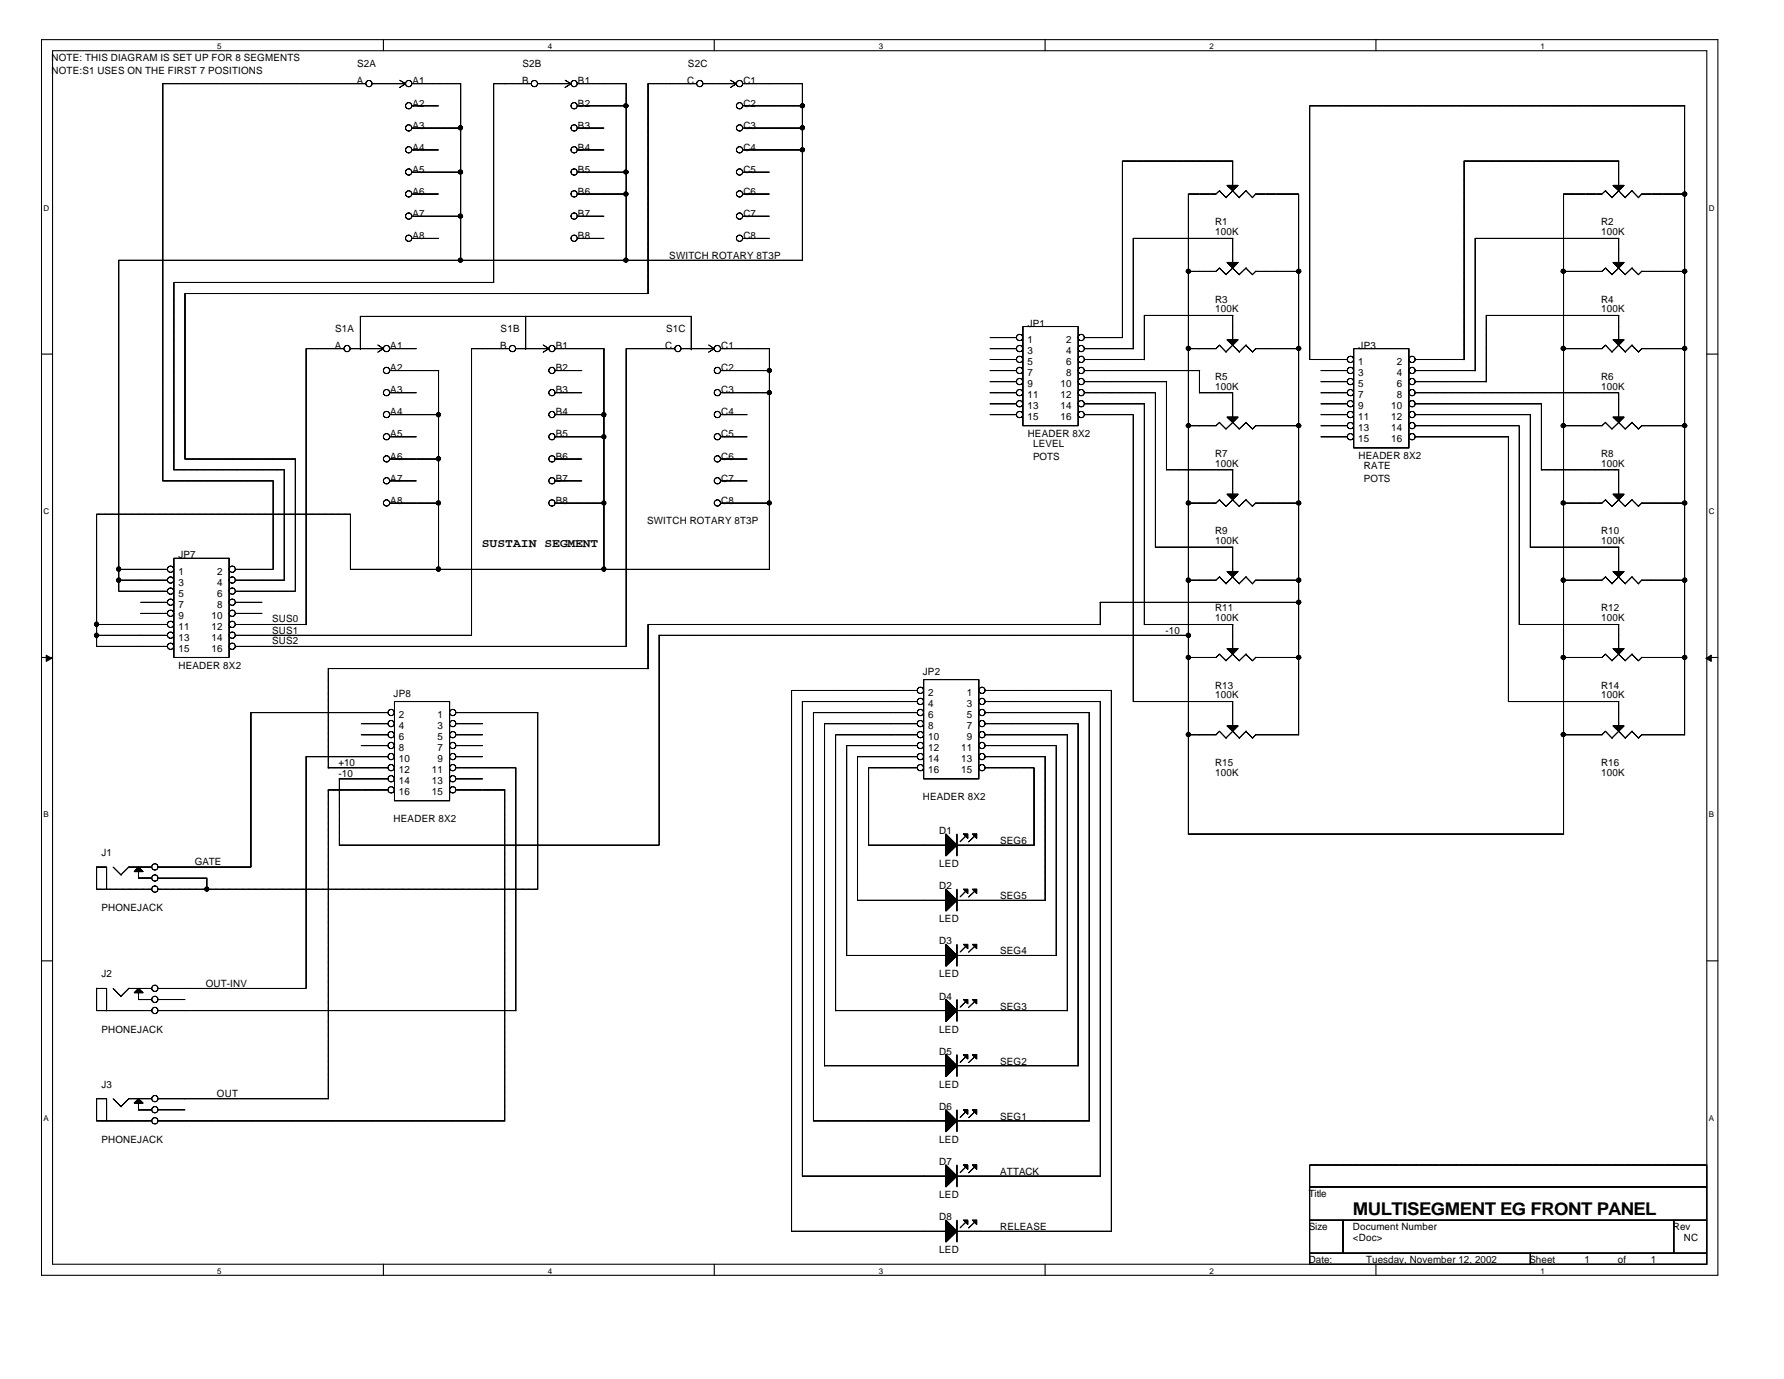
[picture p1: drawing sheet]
<svg xmlns="http://www.w3.org/2000/svg" width="279mm" height="216mm" viewBox="0 0 279 216" stroke-linecap="round" stroke-linejoin="round" font-family="sans-serif">
<g fill="none" stroke="#000" stroke-width=".17">
<path d="M6.5 6.2h262.5v193.5h-262.5zM8.2 7.9h259.1v190h-259.1zM25.5 13.1h31.8M25.5 13.1v62.2M58.3 13.1h5.3M60 6.2v1.7M62.6 12.6l.9 .5-.9 .6M64.5 13.1h7.7M64.5 16.6h4.2M72.2 13.1v27.6M77.3 13.1h5.9M77.3 13.1v31.1"/>
<path d="M84.2 13.1h5.3M88.5 12.6l.9 .5-.9 .6M90.4 13.1h7.7M90.4 16.6h7.7M98.1 13.1v27.6M101.5 13.1h7.6M101.5 13.1v32.9M110.1 13.1h5.3M111.9 6.2v1.7M114.4 12.6l.9 .5-.9 .6M116.3 13.1h9.4M116.3 16.6h9.4"/>
<path d="M125.7 13.1v27.6M163.7 6.2v1.7M205.1 16.5v39.8M205.1 16.6h58.8M215.5 6.2v1.7M263.8 16.6v98.5M64.5 30.4h4.2M64.5 20h7.7M64.5 23.5h4.2M64.5 26.9h7.7M64.5 33.8h7.7M64.5 37.3h4.2"/>
<path d="M90.4 30.4h7.7M90.4 20h4.2M90.4 23.5h4.2M90.4 26.9h7.7M90.4 33.8h4.2M90.4 37.3h4.2M116.3 30.4h4.2M116.3 20h9.4M116.3 23.5h9.4M116.3 26.9h4.2M116.3 33.8h4.2M116.3 37.3h4.2"/>
<path d="M186.1 30.4h4.4M186.1 30.4v100.2M191 29.9l1 1.1M191 29.8l-.6 .6M193.1 25.2v3.8M193.1 37.3v3.8M193.1 29.9l1 1.1M193.1 29.8l-1.1 1.1M193.1 37.3h-15.6v17.3M193.1 25.2h-17.3v27.7M195.1 29.9l1.1 1.1M195.2 29.8l-1.1 1.1"/>
<path d="M196.7 30.4h6.7M196.7 30.3l-.6 .6M203.4 30.4v84.7M244.9 30.4h6M244.9 30.3v100.3M251.4 29.9l1.1 1.1M251.5 29.8l-.6 .6M253.5 25.2v3.8M253.5 37.3v3.8M253.5 29.9l1.1 1.1M253.6 29.8l-1.1 1.1M253.6 37.3h-22.6v20.8"/>
<path d="M253.6 25.2h-24.3v31.1M255.6 29.9l1 1.1M255.6 29.8l-1.1 1.1M257.1 30.4h6.8M257.2 30.3l-.6 .6M6.5 55.4h1.7M18.6 40.7v51.9M18.6 40.7h107.1M27.2 44.2v29.4M27.2 44.2h50.2M29 45.9v26M29 46h72.5"/>
<path d="M53.9 54.6h-6v43.2M54.9 54.6h5.2M59.2 54l.8 .6-.8 .5M61.1 54.6h4.1M61.1 58h7.6M68.7 58v31.2M79.8 54.6h-6v44.9M80.8 54.6h5.2M85.1 54l.9 .6-.9 .5M87 54.6h7.6M87 58h4.1M94.6 54.6v34.6"/>
<path d="M105.7 54.6h-7.6v46.6M106.7 54.6h5.2M111 54l.9 .6-.9 .5M112.9 54.6h7.6M112.9 58h7.6M120.5 54.6v34.6M155 52.9h4.2M155 54.6h4.2M155 56.3h4.2M155 58h4.2M155 59.8h4.2M160.2 51.1h8.6v15.6h-8.6z"/>
<path d="M169.9 52.9h5.9M169.9 54.6h7.6M169.9 56.3h9.4M169.9 58h18M169.9 59.8h12.8M182.7 59.8v13.8M186.1 54.6h4.4M186.1 42.5h4.4M187.9 58v3.5M191 42l1 1M191 54l1 1.1M191 41.9l-.6 .6"/>
<path d="M191 54l-.6 .6M193.1 42l1 1M193.1 49.4v3.8M193.1 54l1 1.1M193.1 41.9l-1.1 1.1M193.1 54l-1.1 1.1M193.1 49.4h-13.9v6.9M195.1 42l1.1 1M195.1 54l1.1 1.1M195.2 41.9l-1.1 1.1M195.2 54l-1.1 1.1M196.7 54.6h6.7"/>
<path d="M196.7 42.5h6.7M196.7 42.4l-.6 .6M196.7 54.6l-.6 .5M205.1 56.3h5.9M206.9 58h4.1M206.9 59.8h4.1M212 54.6h8.7v15.5h-8.7zM221.7 56.3h7.6M221.7 58h9.4M221.7 59.8h11.1M244.8 54.6h6.1M244.8 42.5h6.1"/>
<path d="M251.4 54l1.1 1.1M251.4 42l1.1 1M251.5 54l-.6 .6M251.5 41.9l-.6 .6M253.5 49.4v3.8M253.5 54l1.1 1.1M253.5 42l1.1 1M253.6 54l-1.1 1.1M253.6 41.9l-1.1 1.1M253.6 49.4h-20.8v10.4M255.6 54l1 1.1M255.6 42l1 1"/>
<path d="M255.6 54l-1.1 1.1M255.6 41.9l-1.1 1.1M257.1 54.6h6.7M257.1 42.5h6.7M257.2 54.6l-.6 .5M257.2 42.4l-.6 .6M267.3 55.4h1.7M25.5 75.3h17.3M27.2 73.6h17.3M28.9 71.9h17.3M42.8 75.3v13.8M44.5 73.5v17.3"/>
<path d="M46.2 71.8v20.8M61.1 61.5h4.1M61.1 64.9h7.6M61.1 68.4h4.1M61.1 71.9h7.6M61.1 75.3h4.1M61.1 78.8h7.6M87 61.5h4.1M87 64.9h7.6M87 68.4h7.6M87 71.9h4.1M87 75.3h4.1"/>
<path d="M87 78.8h7.6M112.9 61.5h7.6M112.9 64.9h4.1M112.9 68.4h4.1M112.9 71.9h4.1M112.9 75.3h4.1M112.9 78.8h7.6M155 61.5h4.2M155 63.2h4.2M155 64.9h4.2M169.9 61.5h11.1M169.9 63.2h9.4"/>
<path d="M169.9 64.9h7.6M177.5 64.9v45M179.2 63.2v34.6M181 61.5v24.2M182.7 73.6h10.4M186.1 66.7h4.4M186.1 78.8h4.4M187.9 61.5h5.2M191 66.1l1 1.1M191 78.3l1 1M191 66.1l-.6 .6M191 78.2l-.6 .6"/>
<path d="M193.1 61.5v3.8M193.1 73.6v3.8M193.1 66.1l1 1.1M193.1 78.3l1 1M193.1 66.1l-1.1 1.1M193.1 78.2l-1.1 1.1M195.1 66.1l1.1 1.1M195.1 78.3l1.1 1M195.2 66.1l-1.1 1.1M195.2 78.2l-1.1 1.1M196.7 66.7h6.7M196.7 78.8h6.7"/>
<path d="M196.7 66.6l-.6 .6M196.7 78.7l-.6 .6M206.9 66.7h4.1M206.9 61.5h4.1M206.9 63.2h4.1M206.9 64.9h4.1M206.9 68.4h4.1M221.7 66.7h16.3M221.7 61.5h31.9M221.7 63.2h19.7M221.7 64.9h18M221.7 68.4h14.6"/>
<path d="M236.2 68.4v41.5M237.9 66.7v31.1M239.7 64.9v20.8M241.4 73.6h12.2M241.4 63.2v10.4M244.8 66.7h6.1M244.8 78.8h6.1M251.4 78.3l1.1 1M251.4 66.1l1.1 1.1M251.5 78.2l-.6 .6M251.5 66.1l-.6 .6M253.5 61.5v3.8"/>
<path d="M253.5 73.6v3.8M253.5 78.3l1.1 1M253.5 66.1l1.1 1.1M253.6 78.2l-1.1 1.1M253.6 66.1l-1.1 1.1M255.6 78.3l1 1M255.6 66.1l1 1.1M255.6 78.2l-1.1 1.1M255.6 66.1l-1.1 1.1M257.1 66.7h6.7M257.1 78.8h6.7M257.2 78.7l-.6 .6"/>
<path d="M257.2 66.6l-.6 .6M15.1 97.8h11.1M15.1 99.5h11.1M18.6 90.8h7.6M18.6 92.6h7.6M18.6 89.1h7.6M22 94.3h4.2M22 96h4.2M27.2 87.4h8.7v15.5h-8.7zM36.9 90.8h7.7M36.9 89.1h5.9M36.9 92.6h9.4"/>
<path d="M36.9 94.3h4.1M36.9 96h4.1M36.9 97.8h11.1M36.9 99.5h37M54.9 89.1h65.6M54.9 80.5v8.7M54.9 80.5h-39.8v20.7M103.2 99.5h83M103.2 99.4v32.9M172.3 94.3h31.1M172.3 94.3v3.5M172.4 97.8h-70.9v6.9"/>
<path d="M179.2 97.8h13.9M181 85.7h12.1M186.1 90.8h4.4M191 90.3l1 1.1M191 90.3l-.6 .5M193.1 85.7v3.8M193.1 97.8v3.7M193.1 90.3l1 1.1M193.1 90.3l-1.1 1.1M195.1 90.3l1.1 1.1M195.2 90.3l-1.1 1.1M196.7 90.8h6.7"/>
<path d="M196.7 90.8l-.6 .6M237.9 97.8h15.7M239.7 85.7h13.9M244.8 90.8h6.1M251.4 90.3l1.1 1.1M251.5 90.3l-.6 .5M253.5 85.7v3.8M253.5 97.8v3.7M253.5 90.3l1.1 1.1M253.6 90.3l-1.1 1.1M255.6 90.3l1 1.1M255.6 90.3l-1.1 1.1"/>
<path d="M257.1 90.8h6.7M257.2 90.8l-.6 .6M6.5 102.9h1.7M15.1 101.2h11.1M36.9 101.2h61.2M39.3 111.6h21.5M39.3 111.6v24.2M47.9 118.5h12.9M47.9 118.5v36.3M56.6 113.3h4.2M56.6 115h4.2M56.6 116.7h4.2"/>
<path d="M61.8 109.8h8.6v15.6h-8.6zM71.4 111.6h12.9M71.4 113.3h4.2M71.4 115h4.2M71.4 116.7h4.2M71.4 118.5h4.2M84.2 111.6v27.7M101.5 104.7h-50.1v15.6M143.7 108.1h-19.7v84.7M143.7 109.8h-18v74.4M143.7 111.6h-16.3v63.9M143.7 113.3h-14.6v53.6"/>
<path d="M143.7 115h-12.8v43.3M143.7 116.7h-11.1v32.9M143.7 118.5h-9.4v22.5M144.7 106.4h8.6v15.5h-8.6zM154.3 108.1h19.8M154.3 109.8h18.1M154.3 111.6h16.3M154.3 113.3h14.6M154.3 115h12.9M154.3 116.7h11.2M154.3 118.5h9.4M163.7 118.5v22.5"/>
<path d="M165.4 116.7v32.9M167.1 115v43.3M168.8 113.3v53.6M170.6 111.6v63.9M172.3 109.8v74.4M174 108.1v84.7M177.5 109.8h15.6M186.1 102.9h4.4M186.1 115h4.4M191 102.4l1 1.1M191 114.5l1 1.1M191 102.4l-.6 .5"/>
<path d="M191 114.5l-.6 .5M193.1 109.8v3.8M193.1 102.4l1 1.1M193.1 114.5l1 1.1M193.1 114.5l-1.1 1.1M193.1 102.4l-1.1 1M195.1 102.4l1.1 1.1M195.1 114.5l1.1 1.1M195.2 114.5l-1.1 1.1M195.2 102.4l-1.1 1M196.7 102.9h6.7M196.7 115h6.7"/>
<path d="M196.7 115l-.6 .6M196.7 102.9l-.6 .5M236.2 109.8h17.4M244.8 102.9h6.1M244.8 115h6.1M251.4 114.5l1.1 1.1M251.4 102.4l1.1 1.1M251.5 114.5l-.6 .5M251.5 102.4l-.6 .5M253.5 114.5l1.1 1.1M253.5 109.8v3.8M253.5 102.4l1.1 1.1"/>
<path d="M253.6 114.5l-1.1 1.1M253.6 102.4l-1.1 1M255.6 114.5l1 1.1M255.6 102.4l1 1.1M255.6 114.5l-1.1 1.1M255.6 102.4l-1.1 1M257.1 102.9h6.7M257.1 115h6.7M257.2 115l-.6 .6M257.2 102.9l-.6 .5M267.3 102.9h1.7M15.1 139.2h8.7"/>
<path d="M15.1 135.7h1.6M15.1 135.7v3.5M16.7 135.7v3.6M17.7 135.7l1.3 1.3M20.2 135.7h3.6M20.2 135.7l-1.3 1.3M21.6 137.5h2.2M21.7 136.5v1M24.8 135.7h14.5M24.8 139.2h59.4M24.8 137.5h7.6M32.4 137.5v1.8"/>
<path d="M51.4 120.2h9.4M51.4 123.7h9.4M51.4 123.7v48.4M53.1 121.9h7.7M53.1 132.3h50.2M53.1 121.9v10.5M71.4 121.9h4.2M71.4 120.2h9.4M71.4 123.7h7.7M79.1 123.7v51.8M80.8 120.2v38.1M136 132.3h12.2"/>
<path d="M143.7 120.2h-7.7v12.2M149.9 130.6v3.5M149.9 139.2v3.5M149.9 132.3h12.1M151.2 130.9l-.9 .9M151.2 139.6l-.9 .8M152.6 130.9l-.9 .9M152.6 139.6l-.9 .8M154.3 120.2h7.7M161.9 120.2v12.2M186.1 130.6h58.8M6.5 150.4h1.7"/>
<path d="M15.1 158.2h8.7M15.1 154.7v3.5M15.1 154.8h1.6M16.7 154.8v3.5M17.7 154.8l1.3 1.2M20.2 154.8h3.6M20.2 154.7l-1.3 1.3M21.6 156.5h2.2M21.7 155.4v1.1M24.8 158.2h56M24.8 154.8h23.1M24.8 156.5h4.2"/>
<path d="M130.9 158.2h17.3M132.6 149.6h15.6M134.3 141h13.9M149.9 147.9v3.4M149.9 156.5v3.5M149.9 149.6h15.6M149.9 158.2h17.3M149.9 141h13.8M151.2 148.2l-.9 .9M151.2 156.8l-.9 .9M152.6 148.2l-.9 .9M152.6 156.8l-.9 .9"/>
<path d="M267.3 150.4h1.7M15.1 175.5h8.7M15.1 172v3.5M15.1 172h1.6M16.7 172v3.5M17.7 172l1.3 1.3M20.2 172h3.6M20.2 172l-1.3 1.3M21.6 173.8h2.2M21.7 172.7v1.1M24.8 172h26.6M24.8 175.5h54.3"/>
<path d="M24.8 173.8h4.2M127.4 175.5h20.8M129.1 166.9h19.1M149.9 165.1v3.5M149.9 173.8v3.4M149.9 166.9h19M149.9 175.5h20.7M151.2 165.5l-.9 .9M151.2 174.1l-.9 .9M152.6 165.5l-.9 .9M152.6 174.1l-.9 .9M60 197.9v1.8"/>
<path d="M111.9 197.9v1.8M124 192.8h24.2M125.7 184.1h22.5M149.9 182.4v3.5M149.9 191v3.5M149.9 192.8h24.2M149.9 184.1h22.5M151.2 191.4l-.9 .9M151.2 182.7l-.9 .9M152.6 191.4l-.9 .9M152.6 182.7l-.9 .9M163.7 197.9v1.8"/>
<path d="M205.1 185.8h62.2M205.1 191h62.2M205.1 196.2h62.2M210.3 191v5.2M215.5 197.9v1.8M239.7 196.2v1.7M262.1 191v5.2M267.3 182.4h-62.2v15.5"/>
<circle cx="57.8" cy="13.1" r=".49"/>
<circle cx="64" cy="13.1" r=".49"/>
<circle cx="64" cy="16.6" r=".49"/>
<circle cx="83.7" cy="13.1" r=".49"/>
<circle cx="89.9" cy="13.1" r=".49"/>
<circle cx="89.9" cy="16.6" r=".49"/>
<circle cx="109.6" cy="13.1" r=".49"/>
<circle cx="115.8" cy="13.1" r=".49"/>
<circle cx="115.8" cy="16.6" r=".49"/>
<circle cx="64" cy="26.9" r=".49"/>
<circle cx="64" cy="33.8" r=".49"/>
<circle cx="64" cy="20" r=".49"/>
<circle cx="64" cy="23.5" r=".49"/>
<circle cx="64" cy="30.4" r=".49"/>
<circle cx="64" cy="37.3" r=".49"/>
<circle cx="89.9" cy="20" r=".49"/>
<circle cx="89.9" cy="33.8" r=".49"/>
<circle cx="89.9" cy="26.9" r=".49"/>
<circle cx="89.9" cy="30.4" r=".49"/>
<circle cx="89.9" cy="23.5" r=".49"/>
<circle cx="89.9" cy="37.3" r=".49"/>
<circle cx="115.8" cy="20" r=".49"/>
<circle cx="115.8" cy="26.9" r=".49"/>
<circle cx="115.8" cy="33.8" r=".49"/>
<circle cx="115.8" cy="30.4" r=".49"/>
<circle cx="115.8" cy="23.5" r=".49"/>
<circle cx="115.8" cy="37.3" r=".49"/>
<circle cx="54.4" cy="54.6" r=".49"/>
<circle cx="60.5" cy="54.6" r=".49"/>
<circle cx="60.5" cy="58" r=".49"/>
<circle cx="80.3" cy="54.6" r=".49"/>
<circle cx="86.4" cy="58" r=".49"/>
<circle cx="86.4" cy="54.6" r=".49"/>
<circle cx="106.2" cy="54.6" r=".49"/>
<circle cx="112.3" cy="54.6" r=".49"/>
<circle cx="112.3" cy="58" r=".49"/>
<circle cx="159.7" cy="56.3" r=".49"/>
<circle cx="159.7" cy="58" r=".49"/>
<circle cx="159.7" cy="59.7" r=".49"/>
<circle cx="159.7" cy="54.6" r=".49"/>
<circle cx="159.7" cy="52.8" r=".49"/>
<circle cx="169.3" cy="54.6" r=".49"/>
<circle cx="169.3" cy="59.7" r=".49"/>
<circle cx="169.3" cy="52.8" r=".49"/>
<circle cx="169.3" cy="56.3" r=".49"/>
<circle cx="169.3" cy="58" r=".49"/>
<circle cx="211.5" cy="58" r=".49"/>
<circle cx="211.5" cy="56.3" r=".49"/>
<circle cx="211.5" cy="59.7" r=".49"/>
<circle cx="221.1" cy="58" r=".49"/>
<circle cx="221.1" cy="59.7" r=".49"/>
<circle cx="221.1" cy="56.3" r=".49"/>
<circle cx="60.5" cy="71.8" r=".49"/>
<circle cx="60.5" cy="61.5" r=".49"/>
<circle cx="60.5" cy="64.9" r=".49"/>
<circle cx="60.5" cy="68.4" r=".49"/>
<circle cx="60.5" cy="78.7" r=".49"/>
<circle cx="60.5" cy="75.3" r=".49"/>
<circle cx="86.4" cy="61.5" r=".49"/>
<circle cx="86.4" cy="71.8" r=".49"/>
<circle cx="86.4" cy="78.7" r=".49"/>
<circle cx="86.4" cy="68.4" r=".49"/>
<circle cx="86.4" cy="75.3" r=".49"/>
<circle cx="86.4" cy="64.9" r=".49"/>
<circle cx="112.3" cy="71.8" r=".49"/>
<circle cx="112.3" cy="61.5" r=".49"/>
<circle cx="112.3" cy="75.3" r=".49"/>
<circle cx="112.3" cy="78.7" r=".49"/>
<circle cx="112.3" cy="68.4" r=".49"/>
<circle cx="112.3" cy="64.9" r=".49"/>
<circle cx="159.7" cy="61.5" r=".49"/>
<circle cx="159.7" cy="64.9" r=".49"/>
<circle cx="159.7" cy="63.2" r=".49"/>
<circle cx="169.3" cy="64.9" r=".49"/>
<circle cx="169.3" cy="61.5" r=".49"/>
<circle cx="169.3" cy="63.2" r=".49"/>
<circle cx="211.5" cy="61.5" r=".49"/>
<circle cx="211.5" cy="64.9" r=".49"/>
<circle cx="211.5" cy="68.4" r=".49"/>
<circle cx="211.5" cy="66.6" r=".49"/>
<circle cx="211.5" cy="63.2" r=".49"/>
<circle cx="221.1" cy="64.9" r=".49"/>
<circle cx="221.1" cy="61.5" r=".49"/>
<circle cx="221.1" cy="68.4" r=".49"/>
<circle cx="221.1" cy="66.6" r=".49"/>
<circle cx="221.1" cy="63.2" r=".49"/>
<circle cx="26.7" cy="90.8" r=".49"/>
<circle cx="26.7" cy="97.8" r=".49"/>
<circle cx="26.7" cy="92.5" r=".49"/>
<circle cx="26.7" cy="94.3" r=".49"/>
<circle cx="26.7" cy="89.1" r=".49"/>
<circle cx="26.7" cy="99.4" r=".49"/>
<circle cx="26.7" cy="96" r=".49"/>
<circle cx="36.4" cy="90.8" r=".49"/>
<circle cx="36.4" cy="92.5" r=".49"/>
<circle cx="36.4" cy="97.8" r=".49"/>
<circle cx="36.4" cy="94.3" r=".49"/>
<circle cx="36.4" cy="89.1" r=".49"/>
<circle cx="36.4" cy="99.4" r=".49"/>
<circle cx="36.4" cy="96" r=".49"/>
<circle cx="26.7" cy="101.2" r=".49"/>
<circle cx="36.4" cy="101.2" r=".49"/>
<circle cx="61.3" cy="113.3" r=".49"/>
<circle cx="61.3" cy="116.7" r=".49"/>
<circle cx="61.3" cy="115" r=".49"/>
<circle cx="61.3" cy="111.6" r=".49"/>
<circle cx="61.3" cy="118.5" r=".49"/>
<circle cx="70.9" cy="113.3" r=".49"/>
<circle cx="70.9" cy="111.6" r=".49"/>
<circle cx="70.9" cy="115" r=".49"/>
<circle cx="70.9" cy="116.7" r=".49"/>
<circle cx="70.9" cy="118.5" r=".49"/>
<circle cx="144.1" cy="116.7" r=".49"/>
<circle cx="144.1" cy="108.1" r=".49"/>
<circle cx="144.1" cy="115" r=".49"/>
<circle cx="144.1" cy="111.6" r=".49"/>
<circle cx="144.1" cy="118.5" r=".49"/>
<circle cx="144.1" cy="113.3" r=".49"/>
<circle cx="144.1" cy="109.8" r=".49"/>
<circle cx="153.8" cy="111.6" r=".49"/>
<circle cx="153.8" cy="116.7" r=".49"/>
<circle cx="153.8" cy="108.1" r=".49"/>
<circle cx="153.8" cy="113.3" r=".49"/>
<circle cx="153.8" cy="118.5" r=".49"/>
<circle cx="153.8" cy="115" r=".49"/>
<circle cx="153.8" cy="109.8" r=".49"/>
<circle cx="24.3" cy="135.7" r=".49"/>
<circle cx="24.3" cy="137.5" r=".49"/>
<circle cx="24.3" cy="139.2" r=".49"/>
<circle cx="61.3" cy="120.2" r=".49"/>
<circle cx="61.3" cy="123.7" r=".49"/>
<circle cx="61.3" cy="121.9" r=".49"/>
<circle cx="70.9" cy="120.2" r=".49"/>
<circle cx="70.9" cy="123.7" r=".49"/>
<circle cx="70.9" cy="121.9" r=".49"/>
<circle cx="144.1" cy="120.2" r=".49"/>
<circle cx="153.8" cy="120.2" r=".49"/>
<circle cx="24.3" cy="156.5" r=".49"/>
<circle cx="24.3" cy="158.2" r=".49"/>
<circle cx="24.3" cy="154.7" r=".49"/>
<circle cx="24.3" cy="172" r=".49"/>
<circle cx="24.3" cy="173.7" r=".49"/>
<circle cx="24.3" cy="175.5" r=".49"/>
</g>
<g fill="#000" stroke="#000" stroke-width=".16">
<path d="M7.2 102.6l.9 .5-.9 .4z" fill-rule="evenodd"/>
<path d="M267.2 103.1l.8-.5v.9z" fill-rule="evenodd"/>
</g>
<path d="M56.4 49.5v5.2M56.4 49.5h51.9M82.3 49.5v5.2M108.2 49.5v5.3" fill="none" stroke="#000" stroke-width=".16"/>
<g fill="#000" stroke="#000" stroke-width=".17">
<path d="M192.2 29h1.7l-.8 .9z" fill-rule="evenodd"/>
<path d="M252.6 29h1.8l-.9 .9z" fill-rule="evenodd"/>
<path d="M192.2 41.1h1.7l-.8 .9z" fill-rule="evenodd"/>
<path d="M192.2 53.2h1.7l-.8 .8z" fill-rule="evenodd"/>
<path d="M252.6 53.2h1.8l-.9 .8z" fill-rule="evenodd"/>
<path d="M252.6 41.1h1.8l-.9 .9z" fill-rule="evenodd"/>
<path d="M192.2 65.3h1.7l-.8 .8z" fill-rule="evenodd"/>
<path d="M192.2 77.4h1.7l-.8 .9z" fill-rule="evenodd"/>
<path d="M252.6 77.4h1.8l-.9 .9z" fill-rule="evenodd"/>
<path d="M252.6 65.3h1.8l-.9 .8z" fill-rule="evenodd"/>
<path d="M192.2 89.5h1.7l-.8 .8z" fill-rule="evenodd"/>
<path d="M252.6 89.5h1.8l-.9 .8z" fill-rule="evenodd"/>
<path d="M192.2 101.5h1.7l-.8 .9z" fill-rule="evenodd"/>
<path d="M192.2 113.6h1.7l-.8 .9z" fill-rule="evenodd"/>
<path d="M252.6 113.6h1.8l-.9 .9z" fill-rule="evenodd"/>
<path d="M252.6 101.5h1.8l-.9 .9z" fill-rule="evenodd"/>
<path d="M21.7 135.7l.7 .8h-1.4z" fill-rule="evenodd"/>
<path d="M148.1 130.6l1.8 1.7-1.8 1.7z" fill-rule="evenodd"/>
<path d="M148.1 139.2l1.8 1.8-1.8 1.6z" fill-rule="evenodd"/>
<path d="M150.9 130.6h.7v.7z" fill-rule="evenodd"/>
<path d="M150.9 139.2h.7v.7z" fill-rule="evenodd"/>
<path d="M152.3 130.6h.7v.7z" fill-rule="evenodd"/>
<path d="M152.3 139.2h.7v.7z" fill-rule="evenodd"/>
<path d="M21 155.4l.7-.6 .7 .6z" fill-rule="evenodd"/>
<path d="M148.1 147.9l1.8 1.7-1.8 1.7z" fill-rule="evenodd"/>
<path d="M148.1 156.5l1.8 1.7-1.8 1.7z" fill-rule="evenodd"/>
<path d="M150.9 147.9h.7v.6z" fill-rule="evenodd"/>
<path d="M150.9 156.5h.7v.7z" fill-rule="evenodd"/>
<path d="M152.3 147.9h.7v.6z" fill-rule="evenodd"/>
<path d="M152.3 156.5h.7v.7z" fill-rule="evenodd"/>
<path d="M21 172.7l.7-.7 .7 .7z" fill-rule="evenodd"/>
<path d="M148.1 165.1l1.8 1.8-1.8 1.7z" fill-rule="evenodd"/>
<path d="M148.1 173.8l1.8 1.7-1.8 1.7z" fill-rule="evenodd"/>
<path d="M150.9 165.1h.7v.7z" fill-rule="evenodd"/>
<path d="M150.9 173.8h.7v.6z" fill-rule="evenodd"/>
<path d="M152.3 165.1h.7v.7z" fill-rule="evenodd"/>
<path d="M152.3 173.8h.7v.6z" fill-rule="evenodd"/>
<path d="M148.1 191l1.8 1.8-1.8 1.7z" fill-rule="evenodd"/>
<path d="M148.1 182.4l1.8 1.7-1.8 1.7z" fill-rule="evenodd"/>
<path d="M150.9 191h.7v.7z" fill-rule="evenodd"/>
<path d="M150.9 182.4h.7v.7z" fill-rule="evenodd"/>
<path d="M152.3 191h.7v.7z" fill-rule="evenodd"/>
<path d="M152.3 182.4h.7v.7z" fill-rule="evenodd"/>
<circle cx="98" cy="16.6" r=".33"/>
<circle cx="125.7" cy="16.6" r=".33"/>
<circle cx="72.1" cy="20" r=".33"/>
<circle cx="72.1" cy="26.9" r=".33"/>
<circle cx="72.1" cy="33.8" r=".33"/>
<circle cx="98" cy="30.4" r=".33"/>
<circle cx="98" cy="26.9" r=".33"/>
<circle cx="125.7" cy="20" r=".33"/>
<circle cx="125.7" cy="23.5" r=".33"/>
<circle cx="263.8" cy="30.4" r=".33"/>
<circle cx="72.1" cy="40.7" r=".33"/>
<circle cx="98" cy="40.7" r=".33"/>
<circle cx="120.5" cy="58" r=".32"/>
<circle cx="186.1" cy="54.6" r=".33"/>
<circle cx="186.1" cy="42.5" r=".33"/>
<circle cx="203.4" cy="54.6" r=".33"/>
<circle cx="203.4" cy="42.5" r=".33"/>
<circle cx="244.8" cy="54.6" r=".33"/>
<circle cx="244.8" cy="42.5" r=".33"/>
<circle cx="263.8" cy="54.6" r=".33"/>
<circle cx="263.9" cy="42.5" r=".33"/>
<circle cx="68.7" cy="71.8" r=".33"/>
<circle cx="68.7" cy="64.9" r=".33"/>
<circle cx="68.7" cy="78.7" r=".32"/>
<circle cx="94.6" cy="64.9" r=".33"/>
<circle cx="94.6" cy="68.4" r=".32"/>
<circle cx="94.6" cy="78.7" r=".32"/>
<circle cx="120.5" cy="61.5" r=".32"/>
<circle cx="120.5" cy="78.7" r=".32"/>
<circle cx="186.1" cy="66.6" r=".33"/>
<circle cx="186.1" cy="78.7" r=".33"/>
<circle cx="203.4" cy="66.6" r=".33"/>
<circle cx="203.4" cy="78.7" r=".33"/>
<circle cx="244.8" cy="66.6" r=".33"/>
<circle cx="244.8" cy="78.7" r=".33"/>
<circle cx="263.9" cy="66.6" r=".33"/>
<circle cx="263.9" cy="78.7" r=".33"/>
<circle cx="15.1" cy="99.5" r=".33"/>
<circle cx="15.1" cy="97.7" r=".33"/>
<circle cx="18.6" cy="89.1" r=".33"/>
<circle cx="18.6" cy="90.8" r=".33"/>
<circle cx="68.7" cy="89.1" r=".33"/>
<circle cx="94.6" cy="89.1" r=".33"/>
<circle cx="186.1" cy="99.5" r=".33"/>
<circle cx="186.1" cy="90.8" r=".33"/>
<circle cx="203.4" cy="90.8" r=".33"/>
<circle cx="203.4" cy="94.3" r=".33"/>
<circle cx="244.8" cy="90.8" r=".33"/>
<circle cx="263.8" cy="90.8" r=".33"/>
<circle cx="186.1" cy="115" r=".33"/>
<circle cx="186.1" cy="102.9" r=".33"/>
<circle cx="203.4" cy="102.9" r=".33"/>
<circle cx="244.8" cy="115" r=".33"/>
<circle cx="244.8" cy="102.9" r=".33"/>
<circle cx="263.9" cy="102.9" r=".33"/>
<circle cx="32.4" cy="139.2" r=".32"/>
</g>
<text font-size="2.8" x="211.9" y="190.3">MULTISEGMENT EG FRONT PANEL</text>
<text font-size="1.9" x="75.4" y="85.7">SUSTAIN SEGMENT</text>
<g font-size="1.6">
<text x="8.1" y="9.5">NOTE: THIS DIAGRAM IS SET UP FOR 8 SEGMENTS</text>
<text x="8.1" y="11.6">NOTE:S1 USES ON THE FIRST 7 POSITIONS</text>
<text x="55.9" y="10.5">S2A</text>
<text x="81.8" y="10.5">S2B</text>
<text x="107.7" y="10.5">S2C</text>
<text x="55.9" y="13.2">A</text>
<text x="64.6" y="13.2">A1</text>
<text x="64.6" y="16.7">A2</text>
<text x="81.8" y="13.2">B</text>
<text x="90.5" y="13.2">B1</text>
<text x="90.5" y="16.7">B2</text>
<text x="107.6" y="13.2">C</text>
<text x="116.4" y="13.2">C1</text>
<text x="116.4" y="16.7">C2</text>
<text x="64.6" y="20.2">A3</text>
<text x="64.6" y="23.6">A4</text>
<text x="90.5" y="20.2">B3</text>
<text x="90.5" y="23.6">B4</text>
<text x="116.4" y="20.2">C3</text>
<text x="116.4" y="23.6">C4</text>
<text x="64.6" y="27.1">A5</text>
<text x="90.5" y="27.1">B5</text>
<text x="116.4" y="27.1">C5</text>
<text x="64.6" y="30.5">A6</text>
<text x="64.6" y="34">A7</text>
<text x="90.5" y="30.5">B6</text>
<text x="90.5" y="34">B7</text>
<text x="116.4" y="30.5">C6</text>
<text x="116.4" y="34">C7</text>
<text x="190.3" y="35.3">R1</text>
<text x="250.7" y="35.3">R2</text>
<text x="64.6" y="37.4">A8</text>
<text x="90.5" y="37.4">B8</text>
<text x="104.8" y="40.6">SWITCH ROTARY 8T3P</text>
<text x="116.4" y="37.4">C8</text>
<text x="190.3" y="36.8">100K</text>
<text x="250.7" y="36.8">100K</text>
<text x="190.3" y="47.4">R3</text>
<text x="250.7" y="47.4">R4</text>
<text x="52.5" y="52">S1A</text>
<text x="78.4" y="52">S1B</text>
<text x="104.3" y="52">S1C</text>
<text x="160.9" y="53.7">1</text>
<text x="161" y="51.1">JP1</text>
<text x="167" y="53.7">2</text>
<text x="190.3" y="48.9">100K</text>
<text x="250.7" y="48.9">100K</text>
<text x="52.5" y="54.7">A</text>
<text x="61.1" y="54.7">A1</text>
<text x="61.1" y="58.1">A2</text>
<text x="78.4" y="54.7">B</text>
<text x="87" y="54.7">B1</text>
<text x="87" y="58.1">B2</text>
<text x="104.2" y="54.7">C</text>
<text x="112.9" y="54.7">C1</text>
<text x="112.9" y="58.1">C2</text>
<text x="160.9" y="55.5">3</text>
<text x="160.9" y="57.2">5</text>
<text x="160.9" y="58.9">7</text>
<text x="167" y="55.5">4</text>
<text x="167" y="57.2">6</text>
<text x="167" y="58.9">8</text>
<text x="190.3" y="59.4">R5</text>
<text x="212.7" y="57.2">1</text>
<text x="212.7" y="58.9">3</text>
<text x="212.8" y="54.6">JP3</text>
<text x="218.8" y="57.2">2</text>
<text x="218.8" y="58.9">4</text>
<text x="250.7" y="59.4">R6</text>
<text x="61.1" y="61.6">A3</text>
<text x="61.1" y="65">A4</text>
<text x="87" y="61.6">B3</text>
<text x="87" y="65">B4</text>
<text x="112.9" y="61.6">C3</text>
<text x="112.9" y="65">C4</text>
<text x="160.9" y="60.6">9</text>
<text x="160.9" y="62.4">11</text>
<text x="160.9" y="64.1">13</text>
<text x="160.9" y="65.8">15</text>
<text x="166.1" y="60.6">10</text>
<text x="166.1" y="62.4">12</text>
<text x="166.1" y="64.1">14</text>
<text x="166.1" y="65.8">16</text>
<text x="190.3" y="61">100K</text>
<text x="212.7" y="60.6">5</text>
<text x="212.7" y="62.4">7</text>
<text x="212.7" y="64.1">9</text>
<text x="212.7" y="65.8">11</text>
<text x="217.9" y="64.1">10</text>
<text x="217.9" y="65.8">12</text>
<text x="218.8" y="60.6">6</text>
<text x="218.8" y="62.4">8</text>
<text x="250.7" y="61">100K</text>
<text x="61.1" y="68.5">A5</text>
<text x="61.1" y="72">A6</text>
<text x="87" y="68.5">B5</text>
<text x="87" y="72">B6</text>
<text x="112.9" y="68.5">C5</text>
<text x="112.9" y="72">C6</text>
<text x="161" y="68.4">HEADER 8X2</text>
<text x="161.8" y="70">LEVEL</text>
<text x="190.3" y="71.5">R7</text>
<text x="212.7" y="67.5">13</text>
<text x="212.7" y="69.3">15</text>
<text x="212.8" y="71.9">HEADER 8X2</text>
<text x="217.9" y="67.5">14</text>
<text x="217.9" y="69.3">16</text>
<text x="250.7" y="71.5">R8</text>
<text x="61.1" y="75.4">A7</text>
<text x="87" y="75.4">B7</text>
<text x="112.9" y="75.4">C7</text>
<text x="161.8" y="72">POTS</text>
<text x="190.3" y="73.1">100K</text>
<text x="213.6" y="73.4">RATE</text>
<text x="213.6" y="75.4">POTS</text>
<text x="250.7" y="73.1">100K</text>
<text x="61.1" y="78.9">A8</text>
<text x="87" y="78.9">B8</text>
<text x="101.3" y="82.1">SWITCH ROTARY 8T3P</text>
<text x="112.9" y="78.9">C8</text>
<text x="190.3" y="83.6">R9</text>
<text x="250.7" y="83.6">R10</text>
<text x="27.9" y="87.4">JP7</text>
<text x="190.3" y="85.2">100K</text>
<text x="250.7" y="85.2">100K</text>
<text x="27.9" y="90">1</text>
<text x="27.9" y="91.7">3</text>
<text x="27.9" y="93.4">5</text>
<text x="27.9" y="95.2">7</text>
<text x="34" y="90">2</text>
<text x="34" y="91.7">4</text>
<text x="34" y="93.4">6</text>
<text x="34" y="95.2">8</text>
<text x="190.3" y="95.7">R11</text>
<text x="250.7" y="95.7">R12</text>
<text x="27.9" y="96.9">9</text>
<text x="27.9" y="98.6">11</text>
<text x="27.9" y="100.3">13</text>
<text x="33.1" y="96.9">10</text>
<text x="33.1" y="98.6">12</text>
<text x="33.1" y="100.3">14</text>
<text x="42.6" y="97.5">SUS0</text>
<text x="42.6" y="99.2">SUS1</text>
<text x="42.6" y="100.9">SUS2</text>
<text x="182.5" y="99.2">-10</text>
<text x="190.3" y="97.3">100K</text>
<text x="250.7" y="97.3">100K</text>
<text x="27.9" y="104.7">HEADER 8X2</text>
<text x="27.9" y="102.1">15</text>
<text x="33.1" y="102.1">16</text>
<text x="144.5" y="105.7">JP2</text>
<text x="190.3" y="107.8">R13</text>
<text x="250.7" y="107.8">R14</text>
<text x="61.6" y="109.2">JP8</text>
<text x="62.5" y="112.4">2</text>
<text x="68.5" y="112.4">1</text>
<text x="145.4" y="109">2</text>
<text x="145.4" y="110.7">4</text>
<text x="145.4" y="112.4">6</text>
<text x="151.4" y="109">1</text>
<text x="151.4" y="110.7">3</text>
<text x="151.4" y="112.4">5</text>
<text x="190.3" y="109.3">100K</text>
<text x="250.7" y="109.3">100K</text>
<text x="53" y="119.9">+10</text>
<text x="62.5" y="114.2">4</text>
<text x="62.5" y="115.9">6</text>
<text x="62.5" y="117.6">8</text>
<text x="62.5" y="119.3">10</text>
<text x="68.5" y="114.2">3</text>
<text x="68.5" y="115.9">5</text>
<text x="68.5" y="117.6">7</text>
<text x="68.5" y="119.3">9</text>
<text x="145.4" y="114.2">8</text>
<text x="145.4" y="115.9">10</text>
<text x="145.4" y="117.6">12</text>
<text x="145.4" y="119.3">14</text>
<text x="150.5" y="117.6">11</text>
<text x="150.5" y="119.3">13</text>
<text x="151.4" y="114.2">7</text>
<text x="151.4" y="115.9">9</text>
<text x="190.3" y="119.9">R15</text>
<text x="250.7" y="119.9">R16</text>
<text x="53" y="121.6">-10</text>
<text x="62.5" y="121.1">12</text>
<text x="62.5" y="122.8">14</text>
<text x="62.5" y="124.5">16</text>
<text x="67.6" y="121.1">11</text>
<text x="67.6" y="122.8">13</text>
<text x="67.6" y="124.5">15</text>
<text x="144.5" y="125.3">HEADER 8X2</text>
<text x="145.4" y="121.1">16</text>
<text x="150.5" y="121.1">15</text>
<text x="190.3" y="121.5">100K</text>
<text x="250.7" y="121.5">100K</text>
<text x="61.6" y="128.7">HEADER 8X2</text>
<text x="147.1" y="130.6">D1</text>
<text x="15.9" y="134.1">J1</text>
<text x="30.5" y="135.4">GATE</text>
<text x="147.1" y="135.8">LED</text>
<text x="156.6" y="132.2">SEG6</text>
<text x="15.9" y="142.7">PHONEJACK</text>
<text x="147.1" y="139.2">D2</text>
<text x="156.6" y="140.8">SEG5</text>
<text x="147.1" y="147.9">D3</text>
<text x="147.1" y="144.4">LED</text>
<text x="156.6" y="149.4">SEG4</text>
<text x="15.9" y="153">J2</text>
<text x="32.2" y="154.6">OUT-INV</text>
<text x="147.1" y="153">LED</text>
<text x="15.9" y="161.7">PHONEJACK</text>
<text x="147.1" y="156.5">D4</text>
<text x="147.1" y="161.7">LED</text>
<text x="156.6" y="158.1">SEG3</text>
<text x="147.1" y="165.1">D5</text>
<text x="156.6" y="166.7">SEG2</text>
<text x="15.9" y="170.3">J3</text>
<text x="34" y="171.7">OUT</text>
<text x="147.1" y="170.3">LED</text>
<text x="147.1" y="173.8">D6</text>
<text x="15.9" y="178.9">PHONEJACK</text>
<text x="147.1" y="178.9">LED</text>
<text x="156.6" y="175.3">SEG1</text>
<text x="147.1" y="182.4">D7</text>
<text x="156.6" y="184">ATTACK</text>
<text x="147.1" y="191.1">D8</text>
<text x="147.1" y="187.6">LED</text>
<text x="205" y="187.4">Title</text>
<text x="147.1" y="196.2">LED</text>
<text x="156.6" y="192.6">RELEASE</text>
<text x="205" y="192.6">Size</text>
<text x="205" y="197.8">Date:</text>
<text x="211.9" y="192.6">Document Number</text>
<text x="211.9" y="194.4">&lt;Doc&gt;</text>
<text x="214" y="197.8">Tuesday, November 12, 2002</text>
<text x="239.5" y="197.8">Sheet</text>
<text x="248.2" y="197.8">1</text>
<text x="253.4" y="197.8">of</text>
<text x="258.5" y="197.8">1</text>
<text x="262" y="192.6">Rev</text>
<text x="263.7" y="194.4">NC</text>
</g>
<g font-size="1.3">
<text x="34" y="7.7">5</text>
<text x="85.8" y="7.7">4</text>
<text x="137.6" y="7.7">3</text>
<text x="189.4" y="7.7">2</text>
<text x="241.3" y="7.7">1</text>
<text x="6.8" y="33">D</text>
<text x="267.6" y="33">D</text>
<text x="6.8" y="80.5">C</text>
<text x="267.6" y="80.5">C</text>
<text x="6.8" y="128">B</text>
<text x="267.6" y="128">B</text>
<text x="6.8" y="175.5">A</text>
<text x="267.6" y="175.5">A</text>
<text x="34" y="199.4">5</text>
<text x="85.8" y="199.4">4</text>
<text x="137.6" y="199.4">3</text>
<text x="189.4" y="199.4">2</text>
<text x="241.3" y="199.4">1</text>
</g>
</svg>
